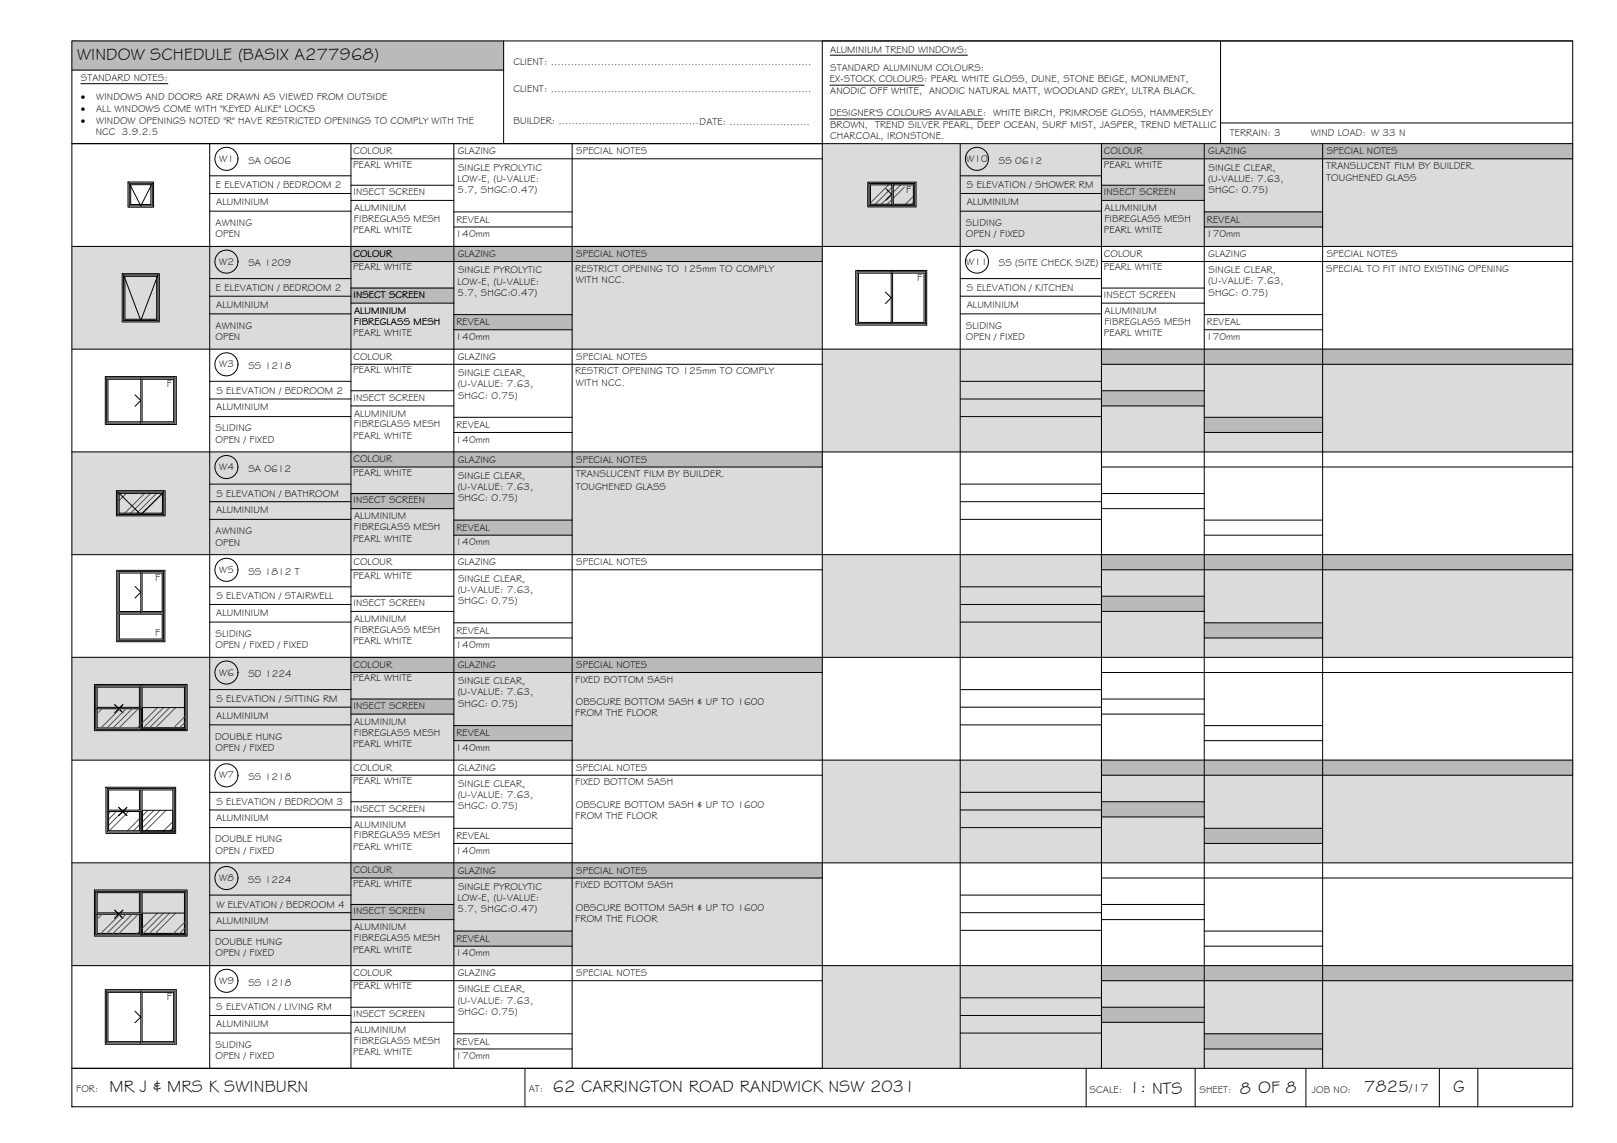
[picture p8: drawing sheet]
<svg xmlns="http://www.w3.org/2000/svg" width="420mm" height="297mm" viewBox="0 0 420 297" stroke-linecap="round" stroke-linejoin="round" font-family="sans-serif">
<!-- layer: WINDOW SCHEDULE HATCH -->
<g fill="#dbdbdb" stroke="#dbdbdb" stroke-width=".26">
<path d="M213.7 37.3l195 26.7v-26.7zM213.7 37.3l195 26.7h-195z"/>
<path d="M18.7 64l195 26.7v-26.7zM18.7 64l195 26.7h-195z"/>
<path d="M213.7 90.7l195 26.7v-26.7zM213.7 90.7l195 26.7h-195z"/>
<path d="M18.7 117.4l195 26.7v-26.7zM18.7 117.4l195 26.7h-195z"/>
<path d="M213.7 144.1l195 26.7v-26.7zM213.7 144.1l195 26.7h-195z"/>
<path d="M18.7 170.8l195 26.7v-26.7zM18.7 170.8l195 26.7h-195z"/>
<path d="M213.7 197.5l195 26.7v-26.7zM213.7 197.5l195 26.7h-195z"/>
<path d="M18.7 224.2l195 26.7v-26.7zM18.7 224.2l195 26.7h-195z"/>
<path d="M213.7 250.9l195 26.7v-26.7zM213.7 250.9l195 26.7h-195z"/>
</g>
<!-- layer: HATCH -->
<g fill="none" stroke="#545454" stroke-width=".26">
<path d="M230.9 48l-4.7 4.7M231.7 50.3l-2.7 2.8M231.7 48.7l-4.3 4.4M231.7 51.9l-1.2 1.2M232.5 48l-.4 .4M234 48l-1.9 2M235 48.6l-2.9 2.9M237.1 51.3l-1.8 1.8M237.3 51l-.1 .1M237.3 52.6l-.5 .5M31.3 128.2l-.3 .3M32.8 128.2l-1.8 1.9"/>
<path d="M37.6 128.2l-5.2 5.2M39.1 128.2l-5.1 5.2M40.7 128.2l-5.2 5.2M42.2 128.3l-5.1 5.1M42.2 133l-.4 .4M26.5 184.2l-1.3 1.3M31.2 184.2l-5 5M32.8 184.2l-5 5M34.4 184.2l-5 5M35.9 184.2l-5 5M36.2 188.6l-.5 .6M40.9 183.9l-4 4"/>
<path d="M42.5 183.9l-5.3 5.3M44.1 183.9l-5.3 5.3M45.7 183.9l-5.3 5.3M47.9 186.3l-2.8 2.9M47.9 187.9l-1.3 1.3M28.5 211.1l-.3 .3M30.1 211.1l-1.9 1.8M31.6 211.1l-3.4 3.4M33.4 210.9l-5 5M36.2 212.8l-3.1 3.1M36.2 214.3l-1.5 1.6M38.4 210.6l-1.5 1.5"/>
<path d="M40 210.6l-3.1 3M41.6 210.6l-4.7 4.6M43.1 210.6l-5.3 5.3M44.9 213.5l-2.3 2.4M44.9 215.1l-.8 .8M26.5 237.6l-1.3 1.3M31.2 237.6l-5 5M32.8 237.6l-5 5M34.4 237.6l-5 5M35.9 237.6l-5 5M40.9 237.3l-4 4M42.5 237.3l-5.3 5.3"/>
<path d="M44.1 237.3l-5.3 5.3M45.7 237.3l-5.3 5.3M47.9 239.7l-2.8 2.9M36.2 242l-.5 .6M47.9 241.3l-1.3 1.3"/>
</g>
<!-- layer: WINDOWS -->
<g fill="none" stroke="#000" stroke-width=".26">
<path d="M33.6 47.6l3 5.9 3-5.9M33.6 47.6h6M33.6 47.6v5.9h6v-5.9M34 48h5.2v5.1h-5.2zM225.8 47.7h11.9v5.7h-11.9zM230.2 49.1l1.5 1.5-1.5 1.5M231.7 48h-5.5v5.1h5.5M231.7 47.7v5.7M232.1 48h5.2v5.1h-5.2zM32.1 71.5l4.5 11.8 4.4-11.8M32.1 71.5h8.9M32.1 71.5v11.8h8.9v-11.8"/>
<path d="M32.5 71.8h8.2v11.2h-8.2zM222.7 70.6h17.8v13.5h-17.8zM230.1 75.9l1.5 1.5-1.5 1.5M231.6 71h-8.5v12.8h8.5M231.6 70.6v13.5M231.9 71h8.2v12.8h-8.2zM27.7 98.2h17.8v11.8h-17.8zM36.6 98.6h-8.5v11h8.5M36.6 98.2v11.8M36.9 98.6h8.2v11h-8.2zM35.1 102.6l1.5 1.5-1.5 1.5M30.6 127.9l6 5.8 6-5.8"/>
<path d="M30.6 127.9h12M30.6 127.9v5.8h12v-5.8M31 128.2h11.2v5.2h-11.2zM30.7 148.6h11.8v17.8h-11.8zM30.7 159.3h11.8M31 159.6h11.1v6.5h-11.1zM35.1 152.4l1.5 1.5-1.5 1.5M36.6 148.6v10.7M36.6 148.9h-5.6v10h5.6M36.9 148.9h5.2v10h-5.2zM24.9 178.2h23.4v11.3h-23.4zM25.2 178.6h11v5.2h-11z"/>
<path d="M36.6 178.2v11.3h11.7M24.9 184.2h11.7M25.2 184.2v5h11v-5M29.8 183.1l1.1 1.1 1-1.1M29.8 185.2l1.1-1 1 1M36.9 184.2v5v-10.6h11v10.6h-11h11v-5M36.9 183.9h11M27.9 204.9h17.4v11.3h-17.4zM27.9 210.9h8.7M28.2 210.9v5h8v-5M28.2 205.3h8v5.2h-8zM30.8 209.8l1.1 1.1 1.1-1.1"/>
<path d="M30.8 212l1.1-1.1 1.1 1.1M36.6 204.9v11.3h8.7M36.9 210.9v5v-10.6h8v10.6h-8h8v-5M36.9 210.6h8M24.9 231.6h23.4v11.3h-23.4zM24.9 237.6h11.7M25.2 237.6v5h11v-5M25.2 232h11v5.2h-11zM29.8 236.5l1.1 1.1 1-1.1M29.8 238.6l1.1-1 1 1M36.6 231.6v11.3h11.7M36.9 237.6v5v-10.6h11v10.6h-11h11v-5"/>
<path d="M36.9 237.3h11M27.7 257.5h17.8v13.5h-17.8zM36.6 257.9h-8.5v12.8h8.5M36.6 257.5v13.5M36.9 257.9h8.2v12.8h-8.2zM35.1 262.8l1.5 1.5-1.5 1.5"/>
<circle cx="58.8" cy="41.3" r="3"/>
<circle cx="253.8" cy="41.3" r="3"/>
<circle cx="58.8" cy="68" r="3"/>
<circle cx="253.8" cy="68" r="3"/>
<circle cx="58.8" cy="94.7" r="3"/>
<circle cx="58.8" cy="121.4" r="3"/>
<circle cx="58.8" cy="148.1" r="3"/>
<circle cx="58.8" cy="174.8" r="3"/>
<circle cx="58.8" cy="201.5" r="3"/>
<circle cx="58.8" cy="228.2" r="3"/>
<circle cx="58.8" cy="254.9" r="3"/>
</g>
<!-- layer: NEWWORK -->
<path d="M33.3 47.3h6.6v6.5h-6.6zM225.5 47.3h12.5v6.5h-12.5zM31.8 71.1h9.6v12.6h-9.6zM222.3 70.3h18.5v14.2h-18.5zM27.4 97.9h18.4v12.4h-18.4zM30.3 127.5h12.6v6.6h-12.6zM30.3 148.2h12.5v18.6h-12.5zM24.5 177.9h24.1v12h-24.1zM27.5 204.6h18.1v12h-18.1zM24.5 231.3h24.1v12h-24.1zM27.4 257.2h18.4v14.2h-18.4z" fill="none" stroke="#000" stroke-width=".26"/>
<!-- layer: WINDOW SCHEDULE HATCH -->
<g fill="#bababa" stroke="#bababa" stroke-width=".26">
<path d="M18.7 10.6l112.2 7.6v-7.6zM18.7 10.6l112.2 7.6h-112.2z"/>
<path d="M286.2 37.3l122.5 4v-4zM286.2 37.3l122.5 4h-122.5z"/>
<path d="M286.2 48.1l26.7 4v-4zM286.2 48.1l26.7 4h-26.7z"/>
<path d="M312.9 55.1l30.8 3.9v-3.9zM312.9 55.1l30.8 3.9h-30.8z"/>
<path d="M91.2 64l122.5 4v-4zM91.2 64l122.5 4h-122.5z"/>
<path d="M91.2 74.9l26.7 3.9v-3.9zM91.2 74.9l26.7 3.9h-26.7z"/>
<path d="M117.9 81.8l30.8 3.9v-3.9zM117.9 81.8l30.8 3.9h-30.8z"/>
<path d="M286.2 90.7l122.5 4v-4zM286.2 90.7l122.5 4h-122.5z"/>
<path d="M286.2 101.6l26.7 3.9v-3.9zM286.2 101.6l26.7 3.9h-26.7z"/>
<path d="M312.9 108.5l30.8 3.9v-3.9zM312.9 108.5l30.8 3.9h-30.8z"/>
<path d="M91.2 117.4l122.5 4v-4zM91.2 117.4l122.5 4h-122.5z"/>
<path d="M91.2 128.3l26.7 3.9v-3.9zM91.2 128.3l26.7 3.9h-26.7z"/>
<path d="M117.9 135.2l30.8 3.9v-3.9zM117.9 135.2l30.8 3.9h-30.8z"/>
<path d="M286.2 144.1l122.5 4v-4zM286.2 144.1l122.5 4h-122.5z"/>
<path d="M286.2 155l26.7 3.9v-3.9zM286.2 155l26.7 3.9h-26.7z"/>
<path d="M312.9 161.9l30.8 3.9v-3.9zM312.9 161.9l30.8 3.9h-30.8z"/>
<path d="M91.2 170.8l122.5 4v-4zM91.2 170.8l122.5 4h-122.5z"/>
<path d="M91.2 181.6l26.7 4v-4zM91.2 181.6l26.7 4h-26.7z"/>
<path d="M117.9 188.6l30.8 3.9v-3.9zM117.9 188.6l30.8 3.9h-30.8z"/>
<path d="M286.2 197.5l122.5 4v-4zM286.2 197.5l122.5 4h-122.5z"/>
<path d="M286.2 208.4l26.7 3.9v-3.9zM286.2 208.4l26.7 3.9h-26.7z"/>
<path d="M312.9 215.3l30.8 3.9v-3.9zM312.9 215.3l30.8 3.9h-30.8z"/>
<path d="M91.2 224.2l122.5 4v-4zM91.2 224.2l122.5 4h-122.5z"/>
<path d="M91.2 235l26.7 4v-4zM91.2 235l26.7 4h-26.7z"/>
<path d="M117.9 242l30.8 3.9v-3.9zM117.9 242l30.8 3.9h-30.8z"/>
<path d="M286.2 250.9l122.5 4v-4zM286.2 250.9l122.5 4h-122.5z"/>
<path d="M286.2 261.8l26.7 3.9v-3.9zM286.2 261.8l26.7 3.9h-26.7z"/>
<path d="M312.9 268.7l30.8 3.9v-3.9zM312.9 268.7l30.8 3.9h-30.8z"/>
</g>
<!-- layer: BORDER -->
<g fill="none" stroke="#000" stroke-width=".26">
<path d="M18.7 10.6h390v277h-390zM18.7 18.2h112.2M130.9 10.6v26.7M317.1 10.6v26.7M408.7 10.6h-195v267M18.7 37.3h390M54.5 37.3v240.3M91.2 37.3v240.3M117.9 37.3v240.3M148.7 37.3v240.3M249.5 37.3v240.3M286.2 37.3v240.3"/>
<path d="M312.9 37.3v240.3M317.1 32h91.6M343.7 37.3v240.3M54.5 45.7h36.7M54.5 50.3h36.7M54.5 54.9h36.7M91.2 41.3h122.5M91.2 48.1h26.7M91.2 52.1h26.7M117.9 55.1h30.8M117.9 59h30.8M249.5 45.7h36.7"/>
<path d="M249.5 50.3h36.7M249.5 54.9h36.7M286.2 41.3h122.5M286.2 48.1h26.7M286.2 52.1h26.7M312.9 55.1h30.8M312.9 59h30.8M18.7 64h390M54.5 72.4h36.7M54.5 77h36.7M91.2 68h122.5M91.2 74.9h26.7"/>
<path d="M91.2 78.8h26.7M249.5 72.4h36.7M249.5 77h36.7M286.2 68h122.5M286.2 74.9h26.7M286.2 78.8h26.7M18.7 90.7h390M54.5 81.6h36.7M54.5 99.1h36.7M91.2 94.7h122.5M117.9 81.8h30.8M117.9 85.7h30.8"/>
<path d="M249.5 81.6h36.7M249.5 99.1h36.7M286.2 94.7h122.5M312.9 81.8h30.8M312.9 85.7h30.8M18.7 117.4h390M54.5 103.7h36.7M54.5 108.3h36.7M91.2 101.6h26.7M91.2 105.5h26.7M117.9 108.5h30.8M117.9 112.4h30.8"/>
<path d="M249.5 103.7h36.7M249.5 108.3h36.7M286.2 101.6h26.7M286.2 105.5h26.7M312.9 108.5h30.8M312.9 112.4h30.8M54.5 125.8h36.7M54.5 130.4h36.7M54.5 135h36.7M91.2 121.4h122.5M91.2 128.3h26.7M91.2 132.2h26.7"/>
<path d="M117.9 135.2h30.8M117.9 139.1h30.8M249.5 125.8h36.7M249.5 130.4h36.7M249.5 135h36.7M286.2 121.4h122.5M286.2 128.3h26.7M286.2 132.2h26.7M312.9 135.2h30.8M312.9 139.1h30.8M18.7 144.1h390M54.5 152.5h36.7"/>
<path d="M54.5 157.1h36.7M91.2 148.1h122.5M91.2 155h26.7M91.2 158.9h26.7M249.5 152.5h36.7M249.5 157.1h36.7M286.2 148.1h122.5M286.2 155h26.7M286.2 158.9h26.7M18.7 170.8h390M54.5 161.7h36.7M54.5 179.2h36.7"/>
<path d="M91.2 174.8h122.5M117.9 161.9h30.8M117.9 165.8h30.8M249.5 161.7h36.7M249.5 179.2h36.7M286.2 174.8h122.5M312.9 161.9h30.8M312.9 165.8h30.8M18.7 197.5h390M54.5 183.8h36.7M54.5 188.4h36.7M91.2 181.7h26.7"/>
<path d="M91.2 185.6h26.7M117.9 188.6h30.8M117.9 192.5h30.8M249.5 183.8h36.7M249.5 188.4h36.7M286.2 181.7h26.7M286.2 185.6h26.7M312.9 188.6h30.8M312.9 192.5h30.8M54.5 205.9h36.7M54.5 210.5h36.7M54.5 215.1h36.7"/>
<path d="M91.2 201.5h122.5M91.2 208.4h26.7M91.2 212.3h26.7M117.9 215.3h30.8M117.9 219.2h30.8M249.5 205.9h36.7M249.5 210.5h36.7M249.5 215.1h36.7M286.2 201.5h122.5M286.2 208.4h26.7M286.2 212.3h26.7M312.9 215.3h30.8"/>
<path d="M312.9 219.2h30.8M18.7 224.2h390M54.5 232.6h36.7M54.5 237.2h36.7M91.2 228.2h122.5M91.2 235h26.7M91.2 239h26.7M249.5 232.6h36.7M249.5 237.2h36.7M286.2 228.2h122.5M286.2 235h26.7M286.2 239h26.7"/>
<path d="M18.7 250.9h390M54.5 241.8h36.7M54.5 259.3h36.7M91.2 254.9h122.5M117.9 242h30.8M117.9 245.9h30.8M249.5 241.8h36.7M249.5 259.3h36.7M286.2 254.9h122.5M312.9 242h30.8M312.9 245.9h30.8M18.7 277.6h390"/>
<path d="M54.5 263.9h36.7M54.5 268.5h36.7M91.2 261.8h26.7M91.2 265.7h26.7M117.9 268.7h30.8M117.9 272.6h30.8M136.4 277.6v10M249.5 263.9h36.7M249.5 268.5h36.7M282.2 277.6v10M286.2 261.8h26.7M286.2 265.7h26.7"/>
<path d="M310.5 277.6v10M312.9 268.7h30.8M312.9 272.6h30.8M339.3 277.6v10M374 277.6v10M384 277.6v10"/>
</g>
<!-- layer: TEXT -->
<path d="M215.7 14.3h35.7M21 21.8h22.6M215.6 30.9h39.8M215.6 22.1h24.5" fill="none" stroke="#000" stroke-width=".26"/>
<g font-size="4.5">
<text x="20" y="15.6">WINDOW SCHEDULE (BASIX A277968)</text>
<text x="28.5" y="283.7">MR J &amp; MRS K SWINBURN</text>
<text x="143.6" y="283.7">62 CARRINGTON ROAD RANDWICK NSW 2031</text>
<text x="293.4" y="284">1: NTS</text>
<text x="322.2" y="284.2">8 OF 8</text>
<text x="354.5" y="283.8">7825</text>
<text x="377.6" y="283.8">G</text>
</g>
<text font-size="3.2" x="366.3" y="283.8">/17</text>
<g font-size="2.6">
<text x="133.4" y="16.9">CLIENT: ..............................................................................</text>
<text x="215.7" y="13.6">ALUMINIUM TREND WINDOWS:</text>
<text x="21" y="21.1">STANDARD NOTES:</text>
<text x="215.6" y="21.4">EX-STOCK COLOURS: PEARL WHITE GLOSS, DUNE, STONE BEIGE, MONUMENT,</text>
<text x="215.7" y="18.5">STANDARD ALUMINUM COLOURS:</text>
<text x="21" y="26.1">·</text>
<text x="21" y="29.1">·</text>
<text x="25" y="29.1">ALL WINDOWS COME WITH &quot;KEYED ALIKE&quot; LOCKS</text>
<text x="25" y="26.1">WINDOWS AND DOORS ARE DRAWN AS VIEWED FROM OUTSIDE</text>
<text x="133.4" y="24">CLIENT: ..............................................................................</text>
<text x="215.7" y="24.4">ANODIC OFF WHITE, ANODIC NATURAL MATT, WOODLAND GREY, ULTRA BLACK.</text>
<text x="21" y="32.1">·</text>
<text x="24.9" y="35.1">NCC 3.9.2.5</text>
<text x="25" y="32.1">WINDOW OPENINGS NOTED &quot;R&quot; HAVE RESTRICTED OPENINGS TO COMPLY WITH THE</text>
<text x="133.4" y="32.3">BUILDER: ..........................................DATE: ........................</text>
<text x="215.6" y="30.2">DESIGNER'S COLOURS AVAILABLE: WHITE BIRCH, PRIMROSE GLOSS, HAMMERSLEY</text>
<text x="215.7" y="33.2">BROWN, TREND SILVER PEARL, DEEP OCEAN, SURF MIST, JASPER, TREND METALLIC</text>
<text x="319.6" y="35.4">TERRAIN: 3</text>
<text x="340.6" y="35.4">WIND LOAD: W 33 N</text>
<text x="91.8" y="40.1">COLOUR</text>
<text x="119" y="40.1">GLAZING</text>
<text x="149.7" y="40.1">SPECIAL NOTES</text>
<text x="215.7" y="36.1">CHARCOAL, IRONSTONE.</text>
<text x="286.8" y="40.1">COLOUR</text>
<text x="314" y="40.1">GLAZING</text>
<text x="344.7" y="40.1">SPECIAL NOTES</text>
<text x="57" y="42.1">W1</text>
<text x="64.5" y="42.6">SA 0606</text>
<text x="91.8" y="43.5">PEARL WHITE</text>
<text x="118.9" y="47.2">LOW-E, (U-VALUE:</text>
<text x="119" y="44.3">SINGLE PYROLYTIC</text>
<text x="251.1" y="42.1">W10</text>
<text x="259.5" y="42.6">SS 0612</text>
<text x="286.8" y="43.5">PEARL WHITE</text>
<text x="313.9" y="47.2">(U-VALUE: 7.63,</text>
<text x="314" y="44.3">SINGLE CLEAR,</text>
<text x="344.6" y="43.9">TRANSLUCENT FILM BY BUILDER.</text>
<text x="344.6" y="47.2">TOUGHENED GLASS</text>
<text x="56.1" y="49">E ELEVATION / BEDROOM 2</text>
<text x="56.2" y="53.2">ALUMINIUM</text>
<text x="91.8" y="50.7">INSECT SCREEN</text>
<text x="118.9" y="50.2">5.7, SHGC:0.47)</text>
<text x="235.4" y="50.1">F</text>
<text x="251.2" y="49">S ELEVATION / SHOWER RM</text>
<text x="251.2" y="53.2">ALUMINIUM</text>
<text x="286.9" y="50.7">INSECT SCREEN</text>
<text x="314" y="50.2">SHGC: 0.75)</text>
<text x="56" y="58.8">AWNING</text>
<text x="92" y="57.7">FIBREGLASS MESH</text>
<text x="92" y="54.9">ALUMINIUM</text>
<text x="118.6" y="57.9">REVEAL</text>
<text x="251" y="58.7">SLIDING</text>
<text x="287" y="57.7">FIBREGLASS MESH</text>
<text x="287" y="54.9">ALUMINIUM</text>
<text x="313.6" y="57.9">REVEAL</text>
<text x="56" y="61.7">OPEN</text>
<text x="91.8" y="60.7">PEARL WHITE</text>
<text x="118.4" y="61.7">140mm</text>
<text x="251" y="61.6">OPEN / FIXED</text>
<text x="286.8" y="60.7">PEARL WHITE</text>
<text x="313.4" y="61.7">170mm</text>
<text x="57" y="68.8">W2</text>
<text x="64.5" y="69.3">SA 1209</text>
<text x="91.8" y="70.2">PEARL WHITE</text>
<text x="91.8" y="66.8">COLOUR</text>
<text x="119" y="66.9">GLAZING</text>
<text x="119" y="71">SINGLE PYROLYTIC</text>
<text x="149.5" y="70.6">RESTRICT OPENING TO 125mm TO COMPLY</text>
<text x="149.7" y="66.9">SPECIAL NOTES</text>
<text x="251.1" y="68.8">W11</text>
<text x="259.5" y="69.3">SS (SITE CHECK SIZE)</text>
<text x="286.8" y="70.2">PEARL WHITE</text>
<text x="286.8" y="66.8">COLOUR</text>
<text x="314" y="66.9">GLAZING</text>
<text x="314" y="71">SINGLE CLEAR,</text>
<text x="344.6" y="70.6">SPECIAL TO FIT INTO EXISTING OPENING</text>
<text x="344.7" y="66.9">SPECIAL NOTES</text>
<text x="56.1" y="75.7">E ELEVATION / BEDROOM 2</text>
<text x="91.8" y="77.4">INSECT SCREEN</text>
<text x="118.9" y="73.9">LOW-E, (U-VALUE:</text>
<text x="118.9" y="76.9">5.7, SHGC:0.47)</text>
<text x="149.6" y="73.5">WITH NCC.</text>
<text x="238.3" y="73.1">F</text>
<text x="251.2" y="75.7">S ELEVATION / KITCHEN</text>
<text x="286.9" y="77.4">INSECT SCREEN</text>
<text x="313.9" y="73.9">(U-VALUE: 7.63,</text>
<text x="314" y="76.9">SHGC: 0.75)</text>
<text x="56.2" y="79.9">ALUMINIUM</text>
<text x="92" y="81.6">ALUMINIUM</text>
<text x="251.2" y="79.9">ALUMINIUM</text>
<text x="287" y="81.6">ALUMINIUM</text>
<text x="56" y="88.4">OPEN</text>
<text x="56" y="85.5">AWNING</text>
<text x="91.8" y="87.4">PEARL WHITE</text>
<text x="92" y="84.4">FIBREGLASS MESH</text>
<text x="118.4" y="88.3">140mm</text>
<text x="118.6" y="84.6">REVEAL</text>
<text x="251" y="88.3">OPEN / FIXED</text>
<text x="251" y="85.4">SLIDING</text>
<text x="286.8" y="87.4">PEARL WHITE</text>
<text x="287" y="84.4">FIBREGLASS MESH</text>
<text x="313.4" y="88.3">170mm</text>
<text x="313.6" y="84.6">REVEAL</text>
<text x="57" y="95.5">W3</text>
<text x="64.5" y="96">SS 1218</text>
<text x="91.8" y="93.5">COLOUR</text>
<text x="119" y="93.5">GLAZING</text>
<text x="149.7" y="93.5">SPECIAL NOTES</text>
<text x="43.3" y="100.6">F</text>
<text x="91.8" y="96.9">PEARL WHITE</text>
<text x="118.9" y="100.6">(U-VALUE: 7.63,</text>
<text x="119" y="97.7">SINGLE CLEAR,</text>
<text x="149.5" y="97.3">RESTRICT OPENING TO 125mm TO COMPLY</text>
<text x="149.6" y="100.2">WITH NCC.</text>
<text x="56.2" y="106.7">ALUMINIUM</text>
<text x="56.2" y="102.4">S ELEVATION / BEDROOM 2</text>
<text x="91.8" y="104.1">INSECT SCREEN</text>
<text x="119" y="103.6">SHGC: 0.75)</text>
<text x="56" y="112.1">SLIDING</text>
<text x="92" y="111.1">FIBREGLASS MESH</text>
<text x="92" y="108.3">ALUMINIUM</text>
<text x="118.6" y="111.3">REVEAL</text>
<text x="56" y="115">OPEN / FIXED</text>
<text x="91.8" y="114.1">PEARL WHITE</text>
<text x="118.4" y="115">140mm</text>
<text x="57" y="122.2">W4</text>
<text x="64.5" y="122.7">SA 0612</text>
<text x="91.8" y="123.6">PEARL WHITE</text>
<text x="91.8" y="120.2">COLOUR</text>
<text x="119" y="120.3">GLAZING</text>
<text x="119" y="124.4">SINGLE CLEAR,</text>
<text x="149.6" y="124">TRANSLUCENT FILM BY BUILDER.</text>
<text x="149.7" y="120.3">SPECIAL NOTES</text>
<text x="56.2" y="129.1">S ELEVATION / BATHROOM</text>
<text x="91.8" y="130.8">INSECT SCREEN</text>
<text x="118.9" y="127.3">(U-VALUE: 7.63,</text>
<text x="119" y="130.3">SHGC: 0.75)</text>
<text x="149.6" y="127.2">TOUGHENED GLASS</text>
<text x="56.2" y="133.3">ALUMINIUM</text>
<text x="92" y="137.8">FIBREGLASS MESH</text>
<text x="92" y="135">ALUMINIUM</text>
<text x="118.6" y="138">REVEAL</text>
<text x="56" y="141.8">OPEN</text>
<text x="56" y="138.9">AWNING</text>
<text x="91.8" y="140.8">PEARL WHITE</text>
<text x="118.4" y="141.7">140mm</text>
<text x="57" y="148.9">W5</text>
<text x="64.5" y="149.4">SS 1812 T</text>
<text x="91.8" y="146.9">COLOUR</text>
<text x="119" y="147">GLAZING</text>
<text x="149.7" y="147">SPECIAL NOTES</text>
<text x="40.4" y="151">F</text>
<text x="56.2" y="155.8">S ELEVATION / STAIRWELL</text>
<text x="91.8" y="150.3">PEARL WHITE</text>
<text x="118.9" y="154">(U-VALUE: 7.63,</text>
<text x="119" y="151.1">SINGLE CLEAR,</text>
<text x="56.2" y="160">ALUMINIUM</text>
<text x="91.8" y="157.5">INSECT SCREEN</text>
<text x="92" y="161.7">ALUMINIUM</text>
<text x="119" y="157">SHGC: 0.75)</text>
<text x="40.4" y="165.4">F</text>
<text x="56" y="165.5">SLIDING</text>
<text x="91.8" y="167.5">PEARL WHITE</text>
<text x="92" y="164.5">FIBREGLASS MESH</text>
<text x="118.6" y="164.7">REVEAL</text>
<text x="56" y="168.4">OPEN / FIXED / FIXED</text>
<text x="91.8" y="173.6">COLOUR</text>
<text x="118.4" y="168.4">140mm</text>
<text x="119" y="173.6">GLAZING</text>
<text x="149.7" y="173.7">SPECIAL NOTES</text>
<text x="57" y="175.6">W6</text>
<text x="64.5" y="176.1">SD 1224</text>
<text x="91.8" y="177">PEARL WHITE</text>
<text x="119" y="177.8">SINGLE CLEAR,</text>
<text x="149.5" y="177.4">FIXED BOTTOM SASH</text>
<text x="56.2" y="182.5">S ELEVATION / SITTING RM</text>
<text x="91.8" y="184.2">INSECT SCREEN</text>
<text x="118.9" y="180.7">(U-VALUE: 7.63,</text>
<text x="119" y="183.7">SHGC: 0.75)</text>
<text x="149.6" y="183.2">OBSCURE BOTTOM SASH &amp; UP TO 1600</text>
<text x="56.2" y="186.7">ALUMINIUM</text>
<text x="92" y="191.2">FIBREGLASS MESH</text>
<text x="92" y="188.4">ALUMINIUM</text>
<text x="118.6" y="191.4">REVEAL</text>
<text x="149.5" y="186.2">FROM THE FLOOR</text>
<text x="55.9" y="192.2">DOUBLE HUNG</text>
<text x="56" y="195.1">OPEN / FIXED</text>
<text x="91.8" y="194.2">PEARL WHITE</text>
<text x="118.4" y="195.1">140mm</text>
<text x="57" y="202.3">W7</text>
<text x="64.5" y="202.7">SS 1218</text>
<text x="91.8" y="203.7">PEARL WHITE</text>
<text x="91.8" y="200.3">COLOUR</text>
<text x="119" y="200.4">GLAZING</text>
<text x="149.7" y="200.4">SPECIAL NOTES</text>
<text x="56.2" y="209.2">S ELEVATION / BEDROOM 3</text>
<text x="118.9" y="207.4">(U-VALUE: 7.63,</text>
<text x="119" y="204.5">SINGLE CLEAR,</text>
<text x="149.5" y="204.1">FIXED BOTTOM SASH</text>
<text x="149.6" y="209.9">OBSCURE BOTTOM SASH &amp; UP TO 1600</text>
<text x="56.2" y="213.4">ALUMINIUM</text>
<text x="91.8" y="210.9">INSECT SCREEN</text>
<text x="92" y="215.1">ALUMINIUM</text>
<text x="119" y="210.4">SHGC: 0.75)</text>
<text x="149.5" y="212.9">FROM THE FLOOR</text>
<text x="55.9" y="218.9">DOUBLE HUNG</text>
<text x="56" y="221.8">OPEN / FIXED</text>
<text x="91.8" y="220.9">PEARL WHITE</text>
<text x="92" y="217.9">FIBREGLASS MESH</text>
<text x="118.4" y="221.8">140mm</text>
<text x="118.6" y="218.1">REVEAL</text>
<text x="91.8" y="227">COLOUR</text>
<text x="118.9" y="227">GLAZING</text>
<text x="149.7" y="227.1">SPECIAL NOTES</text>
<text x="57" y="229">W8</text>
<text x="64.5" y="229.5">SS 1224</text>
<text x="91.8" y="230.4">PEARL WHITE</text>
<text x="119" y="231.2">SINGLE PYROLYTIC</text>
<text x="149.5" y="230.8">FIXED BOTTOM SASH</text>
<text x="56.2" y="235.9">W ELEVATION / BEDROOM 4</text>
<text x="91.8" y="237.6">INSECT SCREEN</text>
<text x="118.9" y="234.1">LOW-E, (U-VALUE:</text>
<text x="118.9" y="237.1">5.7, SHGC:0.47)</text>
<text x="149.5" y="239.6">FROM THE FLOOR</text>
<text x="149.6" y="236.6">OBSCURE BOTTOM SASH &amp; UP TO 1600</text>
<text x="55.9" y="245.6">DOUBLE HUNG</text>
<text x="56.2" y="240.1">ALUMINIUM</text>
<text x="92" y="244.6">FIBREGLASS MESH</text>
<text x="92" y="241.8">ALUMINIUM</text>
<text x="118.6" y="244.8">REVEAL</text>
<text x="56" y="248.5">OPEN / FIXED</text>
<text x="91.8" y="247.6">PEARL WHITE</text>
<text x="118.4" y="248.6">140mm</text>
<text x="57" y="255.7">W9</text>
<text x="64.5" y="256.2">SS 1218</text>
<text x="91.8" y="257.1">PEARL WHITE</text>
<text x="91.8" y="253.7">COLOUR</text>
<text x="119" y="253.8">GLAZING</text>
<text x="119" y="257.9">SINGLE CLEAR,</text>
<text x="149.7" y="253.8">SPECIAL NOTES</text>
<text x="43.3" y="260">F</text>
<text x="56.2" y="262.6">S ELEVATION / LIVING RM</text>
<text x="118.9" y="260.8">(U-VALUE: 7.63,</text>
<text x="119" y="263.8">SHGC: 0.75)</text>
<text x="56.2" y="266.8">ALUMINIUM</text>
<text x="91.8" y="264.3">INSECT SCREEN</text>
<text x="92" y="268.5">ALUMINIUM</text>
<text x="56" y="275.2">OPEN / FIXED</text>
<text x="56" y="272.3">SLIDING</text>
<text x="91.8" y="274.3">PEARL WHITE</text>
<text x="92" y="271.3">FIBREGLASS MESH</text>
<text x="118.4" y="275.2">170mm</text>
<text x="118.6" y="271.5">REVEAL</text>
<text x="19.8" y="283.8">FOR:</text>
<text x="137.4" y="283.7">AT:</text>
<text x="283.1" y="284">SCALE:</text>
<text x="311.7" y="284">SHEET:</text>
<text x="340.9" y="284">JOB NO:</text>
</g>
</svg>
